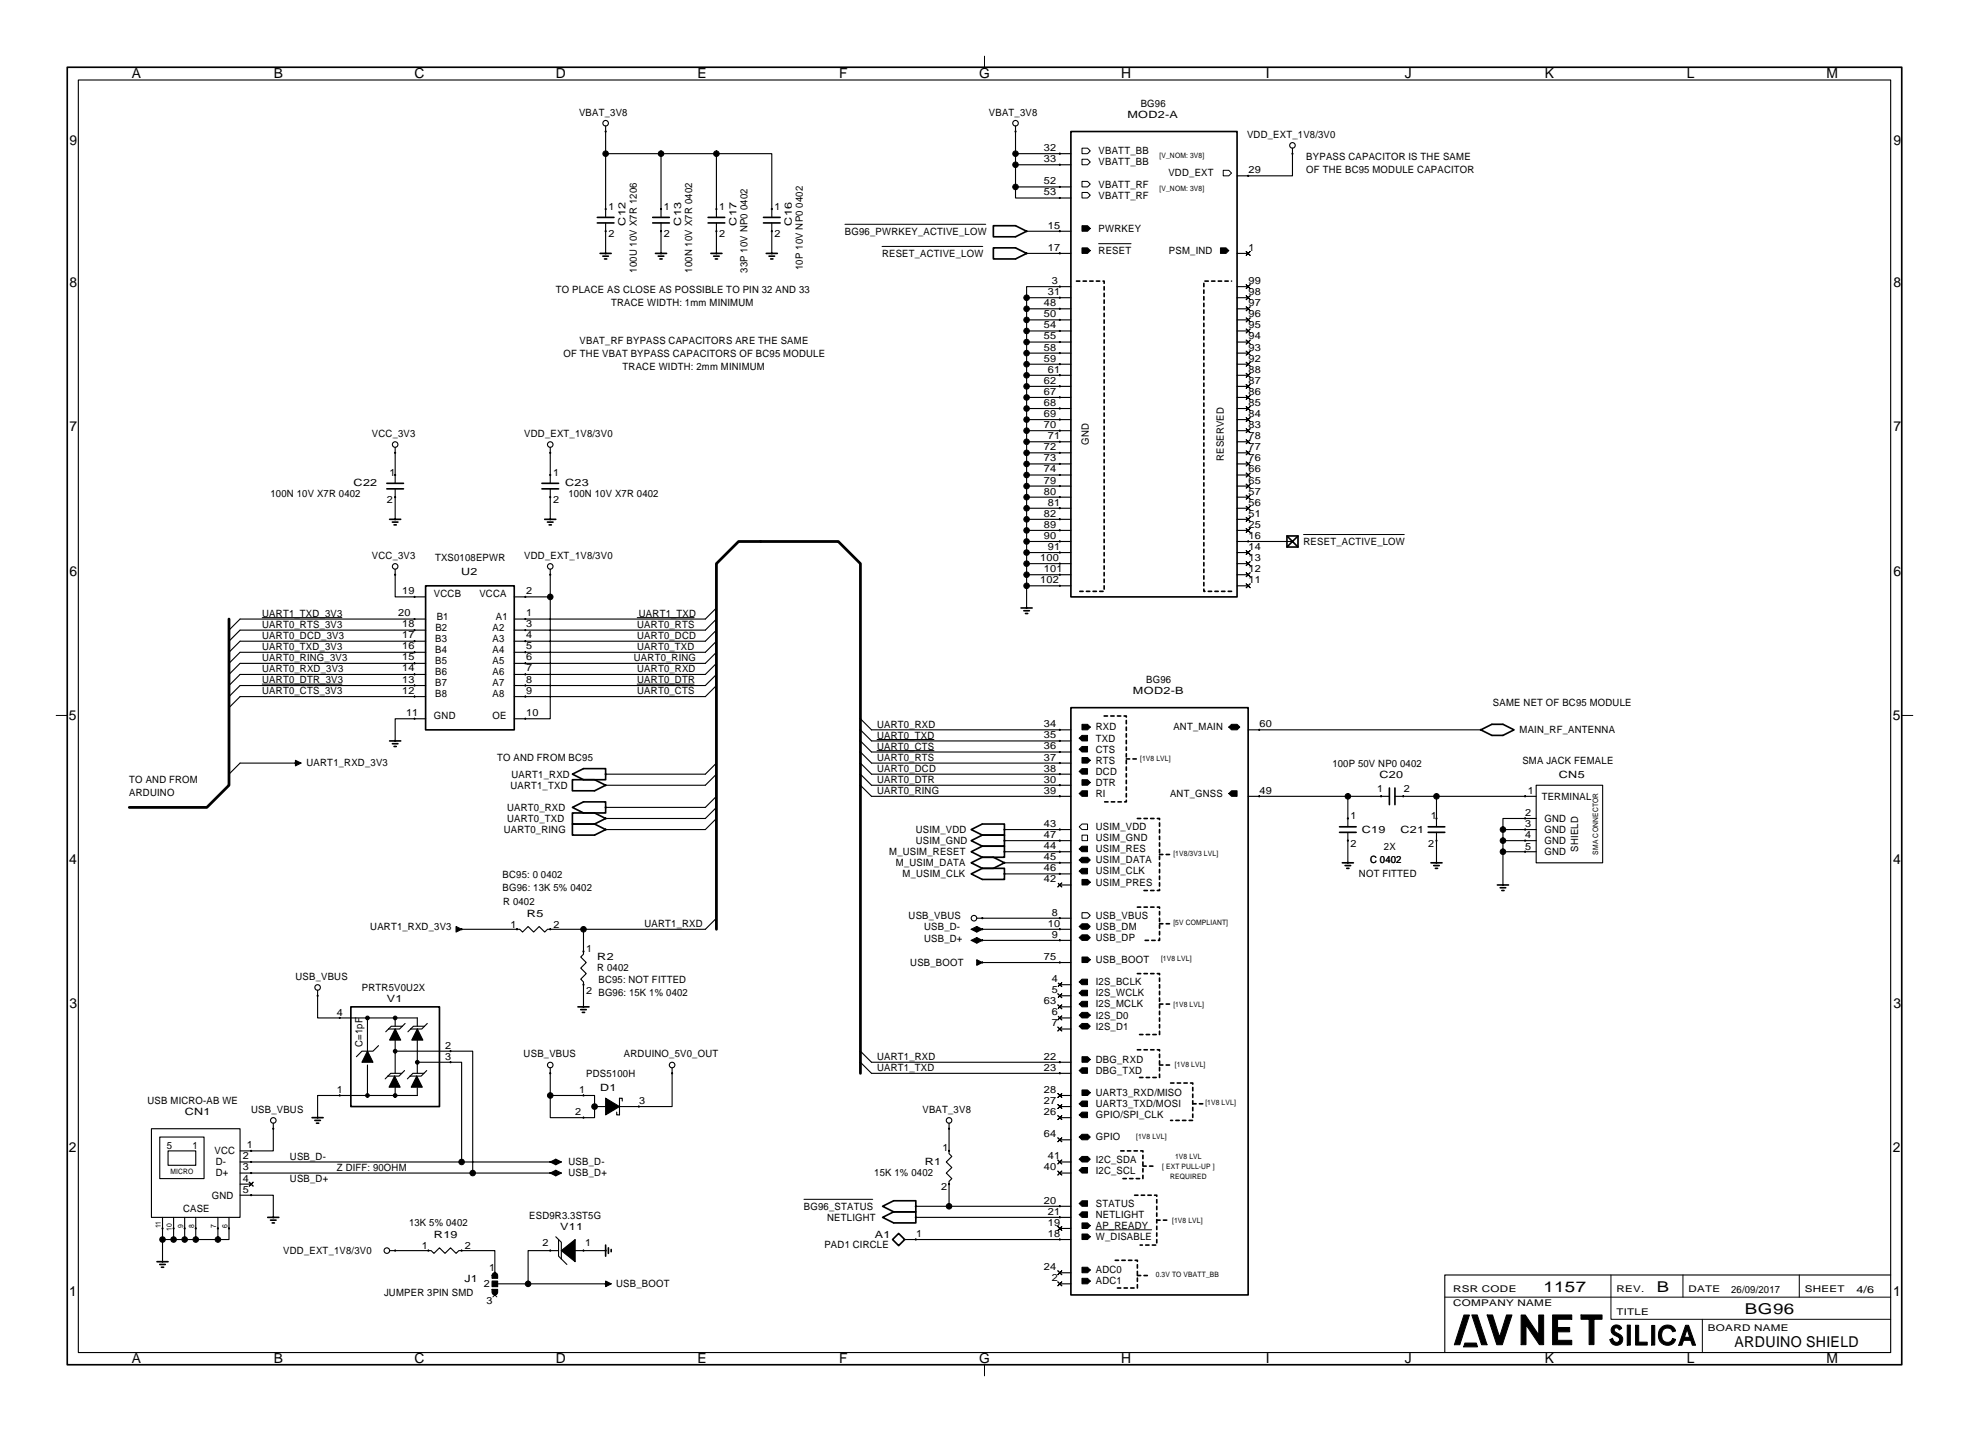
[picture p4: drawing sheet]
<svg xmlns="http://www.w3.org/2000/svg" width="451mm" height="328mm" viewBox="0 0 451 328" stroke-linecap="round" stroke-linejoin="round" font-family="sans-serif">
<path d="M52.5 141.9v38.1l-5.1 5.1h-17.8M164.3 213v-83.8l5-5.1h22.9l5.1 5.1v116.9" fill="none" stroke="#000" stroke-width=".64"/>
<g fill="none" stroke="#000" stroke-width=".25">
<path d="M18 18.3h415.5v291.8h-415.5zM138.9 35.2h25.4M138.9 28.9v20.9M151.6 35.2v14.6M164.3 35.2h12.7v14.6M164.3 35.2v14.6M232.8 37.8v5.1h12.7M232.8 35.2v2.6h12.7M232.8 28.9v6.3h12.7M296.3 34v6.3h-12.7M138.9 51.1v7M151.6 51.1v7"/>
<path d="M164.3 51.1v7M177 51.1v7M232.8 42.9v2.5h12.7M235.4 58.1h10.1M235.4 53h10.1M283.6 58.1h2.6M235.4 68.3v71.1M235.4 68.3h10.1M235.4 70.8h10.1M235.4 73.3h10.1M235.4 75.9h10.1M235.4 78.4h10.1"/>
<path d="M245.5 65.7h-10.1v2.6M283.6 68.3h2.6M283.6 70.8h2.6M283.6 73.3h2.6M283.6 75.9h2.6M283.6 78.4h2.6M283.6 65.7h2.6M235.4 93.7h10.1M235.4 88.6h10.1M235.4 86h10.1M235.4 83.5h10.1M235.4 91.1h10.1"/>
<path d="M235.4 96.2h10.1M235.4 98.7h10.1M235.4 81h10.1M283.6 93.7h2.6M283.6 88.6h2.6M283.6 86h2.6M283.6 83.5h2.6M283.6 91.1h2.6M283.6 96.2h2.6M283.6 98.7h2.6M283.6 81h2.6M90.6 102.5v8.3"/>
<path d="M90.6 112.1v7M126.2 102.5v8.3M126.2 112.1v7M235.4 116.5h10.1M235.4 119.1h10.1M235.4 114h10.1M235.4 111.4h10.1M235.4 101.3h10.1M235.4 103.8h10.1M235.4 106.4h10.1M235.4 108.9h10.1M283.6 116.5h2.6"/>
<path d="M283.6 119.1h2.6M283.6 114h2.6M283.6 111.4h2.6M283.6 101.3h2.6M283.6 103.8h2.6M283.6 106.4h2.6M283.6 108.9h2.6M90.6 130.5v6.3h7M117.9 136.8h8.3M126.2 130.5v34.3h-8.3M164.3 139.4l-2.6 2.5h-43.8M235.4 121.6h10.1"/>
<path d="M235.4 124.1h10.1M235.4 126.7h10.1M235.4 134.3h10.1M235.4 131.8h10.1M235.4 129.2h10.1M283.6 121.6h2.6M283.6 124.1h12.7M283.6 126.7h2.6M283.6 134.3h2.6M283.6 131.8h2.6M283.6 129.2h2.6M97.6 144.5h-42.6l-2.5 2.5"/>
<path d="M97.6 147h-42.6l-2.5 2.5M97.6 149.5h-42.6l-2.5 2.6M97.6 152.1h-42.6l-2.5 2.5M97.6 154.6h-42.6l-2.5 2.6M97.6 157.2h-42.6l-2.5 2.5M97.6 159.7h-42.6l-2.5 2.5M97.6 141.9h-42.6l-2.5 2.6M164.3 141.9l-2.6 2.6h-43.8M164.3 144.5l-2.6 2.5h-43.8M164.3 147l-2.6 2.5h-43.8M164.3 149.5l-2.6 2.6h-43.8M164.3 152.1l-2.6 2.5h-43.8"/>
<path d="M164.3 154.6l-2.6 2.6h-43.8M164.3 157.2l-2.6 2.5h-43.8M67.7 174.9h-12.7l-2.5 2.6M97.6 164.8h-7v5.1M164.3 177.5l-2.6 2.5h-22.8M164.3 174.9l-2.6 2.6h-22.8M197.3 164.8l2.5 2.5h45.7M197.3 167.3l2.5 2.6h45.7M197.3 169.9l2.5 2.5h45.7M197.3 172.4l2.5 2.5h45.7M197.3 174.9l2.5 2.6h45.7M197.3 177.5l2.5 2.5h45.7"/>
<path d="M286.2 167.3h53.3M164.3 187.6l-2.6 2.6h-22.8M164.3 182.6l-2.6 2.5h-22.8M164.3 185.1l-2.6 2.5h-22.8M197.3 180l2.5 2.6h45.7M230.3 192.7h15.2M230.3 197.8h15.2M230.3 190.2h15.2M230.3 195.3h15.2M286.2 182.6h22.8M309 190.8v7M318.6 182.6h-9.6v6.9"/>
<path d="M319.8 182.6h32.4M329.4 182.6v6.9M329.4 190.8v7M344.6 190.2v12.7M344.6 192.7h7.6M344.6 190.2h7.6M344.6 195.3h7.6M352.2 180h15.3v17.8h-15.3zM352.2 187.6h-7.6v2.6M105.8 213h13.4l.6 .7 1.3-1.3 1.3 1.3 1.2-1.3 1.3 1.3 .6-.7h8.3v5.7l-.7 .7 1.3 1.3-1.3 1.2 1.3 1.3-1.3 1.3 .7 .6v5.7M164.3 210.5l-2.6 2.5h-27.9M224 210.5h21.5"/>
<path d="M225.2 215.6h20.3M225.2 213h20.3M230.3 200.3h15.2M243 202.9h2.5M72.8 227v6.4h22.9v1.9M84.3 233.4v7.6M86.8 239.7l-1.3 1.3h-2.5l-1.3 1.2M89.1 235.9l-.7 .6M90.6 233.4v1.9M90.6 238.4v7.7M92.3 235.3h-2.6l-.6 .6M92.9 234.6l-1.3 1.3h-2.5"/>
<path d="M94.2 235.9l-.7 .6M95.7 238.4v7.7M97.3 235.3h-2.5l-.6 .6M98 234.6l-1.3 1.3h-2.5M225.2 220.7h20.3M243 233.4h2.5M243 225.7h2.5M243 228.3h2.5M243 235.9h2.5M243 230.8h2.5M34.7 258.8h20.3v20.3h-20.3zM62.7 257.5v6.3h-7.7"/>
<path d="M84.3 244.1v7M89 246.7l-.7 .6M90.6 241h17.8v27.9M90.6 249.2v1.9M92.1 246.1h-2.5l-.6 .6M92.8 245.4l-1.3 1.3h-2.5M94 246.7l-.6 .6M95.7 243.5h10.1v22.9M95.7 249.4v1.7h-22.9v5.1M97.2 246.1h-2.5l-.7 .6M97.8 245.4l-1.2 1.3h-2.6M126.2 251.1h10.1v5.1h-10.1z"/>
<path d="M126.2 244.8v6.3M136.3 253.7h2.6M142.7 252.4v-.6h-.7v3.8h-.6v-.7M154.1 244.8v8.9h-12.7M197.3 243.5l2.5 2.6h45.7M197.3 241l2.5 2.5h45.7M217.6 257.5v7l.6 .6-1.2 1.3 1.2 1.2-1.2 1.3 1.2 1.3-.6 .6v5.7M243 253.7h2.5M243 251.1h2.5M243 256.2h2.5M36.6 260.7h10.2v9.5h-10.2zM37.3 279.1v10.1"/>
<path d="M38.5 263.8h6.4v3.3h-6.4zM39.8 279.1v5.1M42.3 279.1v5.1M44.9 279.1v5.1M50 279.1v5.1M52.5 279.1v5.1h-2.5M55 274h7.7v5.1M55 266.4h71.2M55 268.9h71.2M55 271.5h2.6M210 276.5h35.5M210 279.1h35.5"/>
<path d="M243 266.4h2.5M243 268.9h2.5M243 261.3h2.5M37.3 284.2h5M42.3 284.2h7.7M89.3 286.7h9.6l.6 .6 1.3-1.2 1.2 1.2 1.3-1.2 1.3 1.2 .6-.6h8.3v5.1M113.5 294.3h25.4M127.4 283.5l1.3 1.3v3.8M128.1 286.7h-7v7.6M128.1 284.2v3.8l.6 .6M128.7 288.6l1.3 1.3M131.9 286.7h7"/>
<path d="M207.4 284.2h38.1M243 294.3h2.5M243 281.6h2.5M243 291.8h2.5M433.5 292.3h-102.2v17.8"/>
<circle cx="138.9" cy="28.2" r=".64"/>
<circle cx="232.8" cy="28.2" r=".64"/>
<circle cx="296.3" cy="33.3" r=".64"/>
<circle cx="90.6" cy="101.9" r=".64"/>
<circle cx="126.2" cy="101.9" r=".64"/>
<circle cx="90.6" cy="129.8" r=".64"/>
<circle cx="126.2" cy="129.8" r=".64"/>
<circle cx="223.3" cy="210.5" r=".64"/>
<circle cx="72.8" cy="226.4" r=".64"/>
<circle cx="62.7" cy="256.8" r=".64"/>
<circle cx="126.2" cy="244.1" r=".64"/>
<circle cx="154.1" cy="244.1" r=".64"/>
<circle cx="217.6" cy="256.8" r=".64"/>
<circle cx="88.7" cy="286.7" r=".64"/>
</g>
<g fill="none" stroke="#000" stroke-width=".23">
<path d="M225.7 12.9v2.5M248.1 34h1.3l.6 .6-.6 .6h-1.3zM248.1 36.5h1.3l.6 .6-.6 .7h-1.3zM280.5 39h1.2l.7 .7-.7 .6h-1.2zM193.7 51.4h32.3M202.2 56.5h23.1M248.1 44.1h1.3l.6 .7-.6 .6h-1.3zM248.1 41.6h1.3l.6 .6-.6 .7h-1.3zM251.9 55.9h7.4M285.7 57.6l.5 .5 .4-.5-.4 .5 .4 .4-.4-.4-.5 .4 .5-.4zM285.7 78l.5 .4 .4-.4-.4 .4 .4 .5-.4-.5-.5 .5 .5-.5zM285.7 75.4l.5 .5 .4-.5-.4 .5 .4 .4-.4-.4-.5 .4 .5-.4z"/>
<path d="M285.7 72.9l.5 .4 .4-.4-.4 .4 .4 .5-.4-.5-.5 .5 .5-.5zM285.7 70.3l.5 .5 .4-.5-.4 .5 .4 .4-.4-.4-.5 .4 .5-.4zM285.7 67.8l.5 .5 .4-.5-.4 .5 .4 .4-.4-.4-.5 .4 .5-.4zM285.7 65.3l.5 .4 .4-.4-.4 .4 .4 .5-.4-.5-.5 .5 .5-.5zM285.7 98.3l.5 .4 .4-.4-.4 .4 .4 .5-.4-.5-.5 .5 .5-.5zM285.7 95.7l.5 .5 .4-.5-.4 .5 .4 .4-.4-.4-.5 .4 .5-.4zM285.7 93.2l.5 .5 .4-.5-.4 .5 .4 .4-.4-.4-.5 .4 .5-.4zM285.7 90.7l.5 .4 .4-.4-.4 .4 .4 .5-.4-.5-.5 .5 .5-.5zM285.7 88.1l.5 .5 .4-.5-.4 .5 .4 .4-.4-.4-.5 .4 .5-.4zM285.7 85.6l.5 .4 .4-.4-.4 .4 .4 .5-.4-.5-.5 .5 .5-.5zM285.7 83l.5 .5 .4-.5-.4 .5 .4 .4-.4-.4-.5 .4 .5-.4zM285.7 80.5l.5 .5 .4-.5-.4 .5 .4 .4-.4-.4-.5 .4 .5-.4z"/>
<path d="M285.7 118.6l.5 .5 .4-.5-.4 .5 .4 .4-.4-.4-.5 .4 .5-.4zM285.7 116.1l.5 .4 .4-.4-.4 .4 .4 .5-.4-.5-.5 .5 .5-.5zM285.7 113.5l.5 .5 .4-.5-.4 .5 .4 .4-.4-.4-.5 .4 .5-.4zM285.7 111l.5 .4 .4-.4-.4 .4 .4 .5-.4-.5-.5 .5 .5-.5zM285.7 108.4l.5 .5 .4-.5-.4 .5 .4 .4-.4-.4-.5 .4 .5-.4zM285.7 105.9l.5 .5 .4-.5-.4 .5 .4 .4-.4-.4-.5 .4 .5-.4zM285.7 103.4l.5 .4 .4-.4-.4 .4 .4 .5-.4-.5-.5 .5 .5-.5zM285.7 100.8l.5 .5 .4-.5-.4 .5 .4 .4-.4-.4-.5 .4 .5-.4zM285.7 133.8l.5 .5 .4-.5-.4 .5 .4 .4-.4-.4-.5 .4 .5-.4zM285.7 131.3l.5 .5 .4-.5-.4 .5 .4 .4-.4-.4-.5 .4 .5-.4zM285.7 128.8l.5 .4 .4-.4-.4 .4 .4 .5-.4-.5-.5 .5 .5-.5zM285.7 126.2l.5 .5 .4-.5-.4 .5 .4 .4-.4-.4-.5 .4 .5-.4z"/>
<path d="M285.7 121.1l.5 .5 .4-.5-.4 .5 .4 .4-.4-.4-.5 .4 .5-.4zM298.9 122.5h23.1M60.1 141.6h18.3M60.1 156.8h18.3M146.1 141.6h13M146.1 156.8h13M12.9 164h2.5M201.1 169.5h13M201.1 172.1h13M436 164h2.6M247.4 189.5l.7-.6h1.3v1.3h-1.3zM248.1 191.4h1.3v1.3h-1.3z"/>
<path d="M242.6 202.4l.4 .5 .5-.5-.5 .5 .5 .4-.5-.4-.4 .4 .4-.4zM248.1 209.2h1.3l.6 .7-.6 .6h-1.3zM242.6 225.3l.4 .4 .5-.4-.5 .4 .5 .5-.5-.5-.4 .5 .4-.5zM242.6 227.8l.4 .5 .5-.5-.5 .5 .5 .4-.5-.4-.4 .4 .4-.4zM242.6 230.4l.4 .4 .5-.4-.5 .4 .5 .5-.5-.5-.4 .5 .4-.5zM242.6 232.9l.4 .5 .5-.5-.5 .5 .5 .4-.5-.4-.4 .4 .4-.4zM242.6 235.4l.4 .5 .5-.5-.5 .5 .5 .4-.5-.4-.4 .4 .4-.4zM242.6 250.7l.4 .4 .5-.4-.5 .4 .5 .5-.5-.5-.4 .5 .4-.5zM242.6 253.2l.4 .5 .5-.5-.5 .5 .5 .4-.5-.4-.4 .4 .4-.4zM242.6 255.8l.4 .4 .5-.4-.5 .4 .5 .5-.5-.5-.4 .5 .4-.5zM57.1 271l.5 .5 .4-.5-.4 .5 .4 .4-.4-.4-.5 .4 .5-.4zM184.3 274.9h15.8"/>
<path d="M242.6 260.8l.4 .5 .5-.5-.5 .5 .5 .4-.5-.4-.4 .4 .4-.4zM242.6 265.9l.4 .5 .5-.5-.5 .5 .5 .4-.5-.4-.4 .4 .4-.4zM242.6 268.5l.4 .4 .5-.4-.5 .4 .5 .5-.5-.5-.4 .5 .4-.5zM113 296.4l.9 .9M113.9 296.4l-.9 .9M242.6 281.2l.4 .4 .5-.4-.5 .4 .5 .5-.5-.5-.4 .5 .4-.5zM242.6 291.3l.4 .5 .5-.5-.5 .5 .5 .4-.5-.4-.4 .4 .4-.4zM242.6 293.9l.4 .4 .5-.4-.5 .4 .5 .5-.5-.5-.4 .5 .4-.5zM251.3 281.9h12.7M331.3 297.4h102.2M369.4 292.3v10.1h64.1M385.9 292.3v5.1"/>
<path d="M412.5 292.3v5.1M225.7 312.9v2.5M390.3 302.4v7.7"/>
</g>
<g fill="#000" stroke="#000" stroke-width=".23">
<path d="M248.1 51.7h1.3l.6 .7-.6 .6h-1.3z" fill-rule="evenodd"/>
<path d="M248.1 56.8h1.3l.6 .7-.6 .6h-1.3z" fill-rule="evenodd"/>
<path d="M279.8 56.8h1.3l.6 .7-.6 .6h-1.3z" fill-rule="evenodd"/>
<path d="M247.4 169.2l.7-.6h1.3v1.3h-1.3z" fill-rule="evenodd"/>
<path d="M248.1 171.1h1.3v1.3h-1.3l-.7-.6z" fill-rule="evenodd"/>
<path d="M247.4 176.8l.7-.6h1.3v1.3h-1.3z" fill-rule="evenodd"/>
<path d="M248.1 166h1.3l.6 .7-.6 .6h-1.3z" fill-rule="evenodd"/>
<path d="M248.1 173.7h1.3l.6 .6-.6 .6h-1.3z" fill-rule="evenodd"/>
<path d="M248.1 178.7h1.3l.6 .7-.6 .6h-1.3z" fill-rule="evenodd"/>
<path d="M282.4 166h1.2l.7 .7-.7 .6h-1.2l-.7-.6z" fill-rule="evenodd"/>
<path d="M248.1 199.1h1.3v1.2h-1.3l-.7-.6z" fill-rule="evenodd"/>
<path d="M247.4 194.6l.7-.6h1.3v1.3h-1.3z" fill-rule="evenodd"/>
<path d="M247.4 197.2l.7-.7h1.3l.6 .7-.6 .6h-1.3z" fill-rule="evenodd"/>
<path d="M247.4 181.9l.7-.6h1.3v1.3h-1.3z" fill-rule="evenodd"/>
<path d="M282.4 181.3h1.2v1.3h-1.2l-.7-.7z" fill-rule="evenodd"/>
<path d="M248.1 214.3h1.3l.6 .6-.6 .7h-1.3l-.7-.7z" fill-rule="evenodd"/>
<path d="M247.4 212.4l.7-.6h1.3l.6 .6-.6 .6h-1.3z" fill-rule="evenodd"/>
<path d="M248.1 201.6h1.3l.6 .6-.6 .7h-1.3z" fill-rule="evenodd"/>
<path d="M248.1 227h1.3v1.3h-1.3l-.7-.7z" fill-rule="evenodd"/>
<path d="M247.4 225.1l.7-.6h1.3v1.2h-1.3z" fill-rule="evenodd"/>
<path d="M248.1 234.6h1.3l.6 .7-.6 .6h-1.3l-.7-.6z" fill-rule="evenodd"/>
<path d="M247.4 230.2l.7-.7h1.3v1.3h-1.3z" fill-rule="evenodd"/>
<path d="M247.4 232.7l.7-.6h1.3l.6 .6-.6 .7h-1.3z" fill-rule="evenodd"/>
<path d="M248.1 219.4h1.3l.6 .6-.6 .7h-1.3z" fill-rule="evenodd"/>
<path d="M247.4 245.4l.7-.6h1.3v1.3h-1.3z" fill-rule="evenodd"/>
<path d="M247.4 253l.7-.6h1.3v1.3h-1.3z" fill-rule="evenodd"/>
<path d="M248.1 254.9h1.3v1.3h-1.3l-.7-.6z" fill-rule="evenodd"/>
<path d="M248.1 242.2h1.3l.6 .7-.6 .6h-1.3z" fill-rule="evenodd"/>
<path d="M248.1 249.9h1.3l.6 .6-.6 .6h-1.3z" fill-rule="evenodd"/>
<path d="M247.4 260.7l.7-.7h1.3l.6 .7-.6 .6h-1.3z" fill-rule="evenodd"/>
<path d="M247.4 265.7l.7-.6h1.3l.6 .6-.6 .7h-1.3z" fill-rule="evenodd"/>
<path d="M248.1 277.8h1.3v1.3h-1.3l-.7-.7z" fill-rule="evenodd"/>
<path d="M248.1 275.3h1.3v1.2h-1.3l-.7-.6z" fill-rule="evenodd"/>
<path d="M248.1 267.6h1.3v1.3h-1.3l-.7-.6z" fill-rule="evenodd"/>
<path d="M248.1 280.3h1.3l.6 .7-.6 .6h-1.3z" fill-rule="evenodd"/>
<path d="M248.1 282.9h1.3l.6 .6-.6 .7h-1.3z" fill-rule="evenodd"/>
<path d="M248.1 290.5h1.3l.6 .6-.6 .7h-1.3z" fill-rule="evenodd"/>
<path d="M248.1 293h1.3l.6 .7-.6 .6h-1.3z" fill-rule="evenodd"/>
<path d="M335.7 301.5h1.2l-2.2 6.8h-1.2z" fill-rule="evenodd"/>
<path d="M335.9 307.9h2.6l.3 .9h-3.2z" fill-rule="evenodd"/>
<path d="M337.5 301.4h1.2l2.3 6.9h-1.3z" fill-rule="evenodd"/>
<path d="M341 301.4h1.2l1.6 5.1 1.6-5.1h1.3l-2.2 6.9h-1.3z" fill-rule="evenodd"/>
<path d="M348.8 301.5h.9l3.1 4.5v-4.5h1.1v6.8h-.9l-3.1-4.6v4.6h-1.1z" fill-rule="evenodd"/>
<path d="M356 301.4h4.4v1h-3.3v1.9h2.8v1h-2.8v2h3.3v1h-4.4z" fill-rule="evenodd"/>
<path d="M362.5 301.4h4.8v1h-1.8v5.8h-1.1v-5.8h-1.9z" fill-rule="evenodd"/>
<path d="M369.8 304a1.3 1.3 0 0 1 2 .5l-.5 .4a.57 .57 0 0 0-.9-.5 .57 .57 0 0 0 .1 1 1.82 1.82 0 0 1 1.6 1.8 1.48 1.48 0 0 1-1.5 1.2 1.48 1.48 0 0 1-1.5-1.3l.6-.3a.81 .81 0 0 0 .7 .9 .81 .81 0 0 0 .9-.7l-.2-.4-1.4-.9a1.2 1.2 0 0 1 .1-1.7z" fill-rule="evenodd"/>
<path d="M373.1 303.8h.7v4.6h-.7z" fill-rule="evenodd"/>
<path d="M375 303.8h.7v3.9h2v.6h-2.7z" fill-rule="evenodd"/>
<path d="M378.7 303.8h.7v4.5h-.7z" fill-rule="evenodd"/>
<path d="M381 304.2a1.91 1.91 0 0 1 3.2 .9l-.7 .2a1.35 1.35 0 0 0-1.7-.8 1.35 1.35 0 0 0-.8 1.7l.1 .8a1.28 1.28 0 0 0 1.3 .7 1.28 1.28 0 0 0 1.1-.8l.7 .1a2.08 2.08 0 0 1-2.7 1.2 2.08 2.08 0 0 1-1.2-2.7l.3-.8z" fill-rule="evenodd"/>
<path d="M386.5 303.8l-1.6 4.6h.7l.4-1.1h1.7l.3 1.1h.8l-1.6-4.6zM386.8 304.7l.6 1.9h-1.2z" fill-rule="evenodd"/>
<circle cx="138.9" cy="30.2" r=".13"/>
<circle cx="138.9" cy="35.2" r=".64"/>
<circle cx="151.6" cy="35.2" r=".64"/>
<circle cx="164.3" cy="35.2" r=".64"/>
<circle cx="232.8" cy="30.2" r=".13"/>
<circle cx="232.8" cy="35.2" r=".64"/>
<circle cx="232.8" cy="37.8" r=".64"/>
<circle cx="243" cy="35.2" r=".13"/>
<circle cx="243" cy="37.8" r=".13"/>
<circle cx="296.3" cy="35.2" r=".13"/>
<circle cx="138.9" cy="53" r=".13"/>
<circle cx="138.9" cy="58.1" r=".13"/>
<circle cx="138.9" cy="47.9" r=".13"/>
<circle cx="151.6" cy="47.9" r=".13"/>
<circle cx="151.6" cy="58.1" r=".13"/>
<circle cx="151.6" cy="53" r=".13"/>
<circle cx="164.3" cy="53" r=".13"/>
<circle cx="164.3" cy="47.9" r=".13"/>
<circle cx="164.3" cy="58.1" r=".13"/>
<circle cx="177" cy="53" r=".13"/>
<circle cx="177" cy="47.9" r=".13"/>
<circle cx="177" cy="58.1" r=".13"/>
<circle cx="232.8" cy="42.9" r=".64"/>
<circle cx="235.4" cy="58.1" r=".13"/>
<circle cx="235.4" cy="53" r=".13"/>
<circle cx="243" cy="42.9" r=".13"/>
<circle cx="243" cy="53" r=".13"/>
<circle cx="243" cy="45.4" r=".13"/>
<circle cx="243" cy="58.1" r=".13"/>
<circle cx="286.2" cy="40.3" r=".13"/>
<circle cx="235.4" cy="68.3" r=".64"/>
<circle cx="235.4" cy="78.4" r=".64"/>
<circle cx="235.4" cy="75.9" r=".64"/>
<circle cx="235.4" cy="70.8" r=".64"/>
<circle cx="235.4" cy="73.3" r=".64"/>
<circle cx="243" cy="73.3" r=".13"/>
<circle cx="243" cy="78.4" r=".13"/>
<circle cx="243" cy="70.8" r=".13"/>
<circle cx="243" cy="68.3" r=".13"/>
<circle cx="243" cy="65.7" r=".13"/>
<circle cx="243" cy="75.9" r=".13"/>
<circle cx="235.4" cy="93.7" r=".64"/>
<circle cx="235.4" cy="83.5" r=".64"/>
<circle cx="235.4" cy="96.2" r=".64"/>
<circle cx="235.4" cy="81" r=".64"/>
<circle cx="235.4" cy="91.1" r=".64"/>
<circle cx="235.4" cy="88.6" r=".64"/>
<circle cx="235.4" cy="98.7" r=".64"/>
<circle cx="235.4" cy="86" r=".64"/>
<circle cx="243" cy="81" r=".13"/>
<circle cx="243" cy="86" r=".13"/>
<circle cx="243" cy="88.6" r=".13"/>
<circle cx="243" cy="91.1" r=".13"/>
<circle cx="243" cy="98.7" r=".13"/>
<circle cx="243" cy="96.2" r=".13"/>
<circle cx="243" cy="93.7" r=".13"/>
<circle cx="243" cy="83.5" r=".13"/>
<circle cx="90.6" cy="103.8" r=".13"/>
<circle cx="90.6" cy="119.1" r=".13"/>
<circle cx="90.6" cy="108.9" r=".13"/>
<circle cx="90.6" cy="114" r=".13"/>
<circle cx="126.2" cy="119.1" r=".13"/>
<circle cx="126.2" cy="108.9" r=".13"/>
<circle cx="126.2" cy="114" r=".13"/>
<circle cx="126.2" cy="103.8" r=".13"/>
<circle cx="235.4" cy="103.8" r=".64"/>
<circle cx="235.4" cy="111.4" r=".64"/>
<circle cx="235.4" cy="101.3" r=".64"/>
<circle cx="235.4" cy="108.9" r=".64"/>
<circle cx="235.4" cy="116.5" r=".64"/>
<circle cx="235.4" cy="114" r=".64"/>
<circle cx="235.4" cy="106.4" r=".64"/>
<circle cx="235.4" cy="119.1" r=".64"/>
<circle cx="243" cy="116.5" r=".13"/>
<circle cx="243" cy="103.8" r=".13"/>
<circle cx="243" cy="108.9" r=".13"/>
<circle cx="243" cy="106.4" r=".13"/>
<circle cx="243" cy="101.3" r=".13"/>
<circle cx="243" cy="111.4" r=".13"/>
<circle cx="243" cy="114" r=".13"/>
<circle cx="243" cy="119.1" r=".13"/>
<circle cx="90.6" cy="131.8" r=".13"/>
<circle cx="95" cy="136.8" r=".13"/>
<circle cx="120.4" cy="136.8" r=".13"/>
<circle cx="126.2" cy="131.8" r=".13"/>
<circle cx="126.2" cy="136.8" r=".64"/>
<circle cx="235.4" cy="139.4" r=".13"/>
<circle cx="235.4" cy="121.6" r=".64"/>
<circle cx="235.4" cy="124.1" r=".64"/>
<circle cx="235.4" cy="129.2" r=".64"/>
<circle cx="235.4" cy="134.3" r=".64"/>
<circle cx="235.4" cy="126.7" r=".64"/>
<circle cx="235.4" cy="131.8" r=".64"/>
<circle cx="243" cy="121.6" r=".13"/>
<circle cx="243" cy="131.8" r=".13"/>
<circle cx="243" cy="134.3" r=".13"/>
<circle cx="243" cy="126.7" r=".13"/>
<circle cx="243" cy="129.2" r=".13"/>
<circle cx="243" cy="124.1" r=".13"/>
<circle cx="286.2" cy="124.1" r=".13"/>
<circle cx="296.3" cy="124.1" r=".13"/>
<circle cx="95" cy="147" r=".13"/>
<circle cx="95" cy="154.6" r=".13"/>
<circle cx="95" cy="157.2" r=".13"/>
<circle cx="95" cy="159.7" r=".13"/>
<circle cx="95" cy="149.5" r=".13"/>
<circle cx="95" cy="141.9" r=".13"/>
<circle cx="95" cy="144.5" r=".13"/>
<circle cx="95" cy="152.1" r=".13"/>
<circle cx="120.4" cy="149.5" r=".13"/>
<circle cx="120.4" cy="144.5" r=".13"/>
<circle cx="120.4" cy="147" r=".13"/>
<circle cx="120.4" cy="154.6" r=".13"/>
<circle cx="120.4" cy="157.2" r=".13"/>
<circle cx="120.4" cy="159.7" r=".13"/>
<circle cx="120.4" cy="152.1" r=".13"/>
<circle cx="120.4" cy="141.9" r=".13"/>
<circle cx="67.7" cy="174.9" r=".13"/>
<circle cx="90.6" cy="169.9" r=".13"/>
<circle cx="95" cy="164.8" r=".13"/>
<circle cx="120.4" cy="164.8" r=".13"/>
<circle cx="138.9" cy="177.5" r=".13"/>
<circle cx="243" cy="174.9" r=".13"/>
<circle cx="243" cy="172.4" r=".13"/>
<circle cx="243" cy="177.5" r=".13"/>
<circle cx="243" cy="169.9" r=".13"/>
<circle cx="243" cy="167.3" r=".13"/>
<circle cx="288.7" cy="167.3" r=".13"/>
<circle cx="339.5" cy="167.3" r=".13"/>
<circle cx="138.9" cy="190.2" r=".13"/>
<circle cx="138.9" cy="187.6" r=".13"/>
<circle cx="138.9" cy="180" r=".13"/>
<circle cx="138.9" cy="185.1" r=".13"/>
<circle cx="230.3" cy="190.2" r=".13"/>
<circle cx="230.3" cy="192.7" r=".13"/>
<circle cx="230.3" cy="195.3" r=".13"/>
<circle cx="230.3" cy="197.8" r=".13"/>
<circle cx="243" cy="190.2" r=".13"/>
<circle cx="243" cy="195.3" r=".13"/>
<circle cx="243" cy="182.6" r=".13"/>
<circle cx="243" cy="192.7" r=".13"/>
<circle cx="243" cy="180" r=".13"/>
<circle cx="243" cy="197.8" r=".13"/>
<circle cx="288.7" cy="182.6" r=".13"/>
<circle cx="309" cy="197.8" r=".13"/>
<circle cx="309" cy="187.6" r=".13"/>
<circle cx="309" cy="192.7" r=".13"/>
<circle cx="309" cy="182.6" r=".64"/>
<circle cx="316.7" cy="182.6" r=".13"/>
<circle cx="321.7" cy="182.6" r=".13"/>
<circle cx="329.4" cy="187.6" r=".13"/>
<circle cx="329.4" cy="192.7" r=".13"/>
<circle cx="329.4" cy="197.8" r=".13"/>
<circle cx="329.4" cy="182.6" r=".64"/>
<circle cx="344.6" cy="192.7" r=".64"/>
<circle cx="344.6" cy="195.3" r=".64"/>
<circle cx="344.6" cy="190.2" r=".64"/>
<circle cx="349.7" cy="195.3" r=".13"/>
<circle cx="349.7" cy="182.6" r=".13"/>
<circle cx="349.7" cy="187.6" r=".13"/>
<circle cx="349.7" cy="192.7" r=".13"/>
<circle cx="349.7" cy="190.2" r=".13"/>
<circle cx="105.8" cy="213" r=".13"/>
<circle cx="118.5" cy="213" r=".13"/>
<circle cx="126.2" cy="213" r=".13"/>
<circle cx="133.8" cy="218.1" r=".13"/>
<circle cx="133.8" cy="213" r=".64"/>
<circle cx="225.2" cy="215.6" r=".13"/>
<circle cx="225.2" cy="213" r=".13"/>
<circle cx="225.2" cy="210.5" r=".13"/>
<circle cx="230.3" cy="200.3" r=".13"/>
<circle cx="243" cy="200.3" r=".13"/>
<circle cx="243" cy="215.6" r=".13"/>
<circle cx="243" cy="213" r=".13"/>
<circle cx="243" cy="210.5" r=".13"/>
<circle cx="344.6" cy="202.9" r=".13"/>
<circle cx="72.8" cy="228.3" r=".13"/>
<circle cx="77.9" cy="233.4" r=".13"/>
<circle cx="133.8" cy="230.8" r=".13"/>
<circle cx="133.8" cy="225.7" r=".13"/>
<circle cx="225.2" cy="220.7" r=".13"/>
<circle cx="243" cy="220.7" r=".13"/>
<circle cx="62.7" cy="258.8" r=".13"/>
<circle cx="72.8" cy="256.2" r=".13"/>
<circle cx="77.9" cy="251.1" r=".13"/>
<circle cx="103.3" cy="243.5" r=".13"/>
<circle cx="103.3" cy="241" r=".13"/>
<circle cx="126.2" cy="246.1" r=".13"/>
<circle cx="126.2" cy="251.1" r=".64"/>
<circle cx="133.8" cy="256.2" r=".13"/>
<circle cx="133.8" cy="251.1" r=".13"/>
<circle cx="146.5" cy="253.7" r=".13"/>
<circle cx="154.1" cy="246.1" r=".13"/>
<circle cx="217.6" cy="258.8" r=".13"/>
<circle cx="243" cy="246.1" r=".13"/>
<circle cx="243" cy="243.5" r=".13"/>
<circle cx="57.6" cy="266.4" r=".13"/>
<circle cx="57.6" cy="274" r=".13"/>
<circle cx="57.6" cy="268.9" r=".13"/>
<circle cx="57.6" cy="263.8" r=".13"/>
<circle cx="62.7" cy="279.1" r=".13"/>
<circle cx="105.8" cy="266.4" r=".64"/>
<circle cx="108.4" cy="268.9" r=".64"/>
<circle cx="126.2" cy="266.4" r=".13"/>
<circle cx="126.2" cy="268.9" r=".13"/>
<circle cx="210" cy="276.5" r=".13"/>
<circle cx="210" cy="279.1" r=".13"/>
<circle cx="217.6" cy="271.5" r=".13"/>
<circle cx="217.6" cy="263.8" r=".13"/>
<circle cx="217.6" cy="276.5" r=".64"/>
<circle cx="243" cy="276.5" r=".13"/>
<circle cx="243" cy="279.1" r=".13"/>
<circle cx="37.3" cy="289.2" r=".13"/>
<circle cx="37.3" cy="281.6" r=".13"/>
<circle cx="37.3" cy="284.2" r=".64"/>
<circle cx="39.8" cy="281.6" r=".13"/>
<circle cx="39.8" cy="284.2" r=".64"/>
<circle cx="42.3" cy="281.6" r=".13"/>
<circle cx="42.3" cy="284.2" r=".64"/>
<circle cx="44.9" cy="281.6" r=".13"/>
<circle cx="44.9" cy="284.2" r=".64"/>
<circle cx="50" cy="281.6" r=".13"/>
<circle cx="50" cy="284.2" r=".64"/>
<circle cx="52.5" cy="281.6" r=".13"/>
<circle cx="90.6" cy="286.7" r=".13"/>
<circle cx="98.2" cy="286.7" r=".13"/>
<circle cx="105.8" cy="286.7" r=".13"/>
<circle cx="113.5" cy="294.3" r=".13"/>
<circle cx="113.5" cy="291.8" r=".13"/>
<circle cx="121.1" cy="294.3" r=".64"/>
<circle cx="126.2" cy="286.7" r=".13"/>
<circle cx="133.8" cy="286.7" r=".13"/>
<circle cx="138.9" cy="294.3" r=".13"/>
<circle cx="138.9" cy="286.7" r=".13"/>
<circle cx="210" cy="284.2" r=".13"/>
<circle cx="243" cy="284.2" r=".13"/>
</g>
<g fill="none" stroke="#000" stroke-width=".38">
<path d="M15.4 15.4h420.6v297.5h-420.6zM245.5 30.2h38.1v106.6h-38.1zM137 49.8h3.8M137 51.1h3.8M137.6 58.1h2.5M138.2 58.7h1.3M138.6 59.4h.5M149.7 49.8h3.8M149.7 51.1h3.8M150.3 58.1h2.5M150.9 58.7h1.3M151.3 59.4h.5"/>
<path d="M162.4 49.8h3.8M162.4 51.1h3.8M163 58.1h2.5M163.6 58.7h1.3M164 59.4h.5M175.1 49.8h3.8M175.1 51.1h3.8M175.7 58.1h2.5M176.3 58.7h1.3M176.7 59.4h.5M227.8 56.8h5l2.6 1.3-2.6 1.3h-5zM227.8 51.7h5l2.6 1.3-2.6 1.3h-5z"/>
<path d="M88.7 110.8h3.8M88.7 112.1h3.8M89.3 119.1h2.6M90 119.7h1.2M124.3 110.8h3.8M124.3 112.1h3.8M124.9 119.1h2.5M125.5 119.7h1.3M90.3 120.3h.6M97.6 134.3h20.3v33h-20.3zM125.9 120.3h.5M234.1 139.4h2.6"/>
<path d="M295.1 122.9h2.5v2.5h-2.5zM295.1 122.9l2.5 2.5M297.6 122.9l-2.5 2.5M234.7 140h1.3M235.1 140.6h.5M89.3 169.9h2.6M90 170.5h1.2M90.3 171.1h.6M131.2 178.7h5.1l2.6 1.3-2.6 1.3h-5.1zM131.2 177.5l2.6-1.3h5.1v2.5h-5.1zM245.5 162.2h40.7v134.7h-40.7zM339.5 167.3l2.6-1.3h2.5l2.5 1.3-2.5 1.3h-2.5z"/>
<path d="M131.2 185.1l2.6-1.3h5.1v2.6h-5.1zM131.2 188.9h5.1l2.6 1.3-2.6 1.2h-5.1zM131.2 186.4h5.1l2.6 1.2-2.6 1.3h-5.1zM222.7 190.2l2.5-1.3h5.1v2.5h-5.1zM225.2 196.5l-2.5 1.3 2.5 1.3M225.2 196.5h2.6l2.5 1.3-2.5 1.3h-2.6M225.2 191.4h5.1v2.6h-5.1M225.2 191.4l-2.5 1.3 2.5 1.3M225.2 194h5.1v2.5h-5.1M225.2 194l-2.5 1.3 2.5 1.2M307.1 189.5h3.8M307.1 190.8h3.8"/>
<path d="M307.8 197.8h2.5M308.4 198.4h1.3M308.8 199.1h.5M318.6 180.6v3.9M319.8 180.6v3.9M327.5 189.5h3.8M327.5 190.8h3.8M328.1 197.8h2.5M328.7 198.4h1.3M329.1 199.1h.5M222.7 200.3l2.5-1.2h5.1v2.5h-5.1zM343.3 202.9h2.6"/>
<path d="M344 203.5h1.2M344.3 204.1h.6M80.4 230.8h20.4v22.9h-20.4zM132.5 230.8h2.6M133.1 231.4h1.3M133.5 232.1h.5M71.6 256.2h2.5M72.2 256.8h1.3M72.6 257.5h.5M61.4 279.1h2.5M62 279.7h1.3M202.4 276.5l2.5-1.2h5.1v2.5h-5.1z"/>
<path d="M202.4 279.1l2.5-1.3h5.1v2.5h-5.1zM36 289.2h2.5M36.6 289.9h1.3M37 290.5h.5M62.4 280.3h.5M138.9 285.4v2.6M139.5 286.1v1.2M140.1 286.4v.5M204.6 284.2l1.4-1.4 1.4 1.4-1.4 1.3z"/>
</g>
<g fill="#000" stroke="#000" stroke-width=".25">
<path d="M67.7 174.3l1.3 .6-1.3 .7zM104.6 212.4l1.2 .6-1.2 .7zM222.7 215.6l1.3-.7v1.3zM222.7 213l1.3-.6v1.3zM224 214.9l1.2 .7-1.2 .6zM224 212.4l1.2 .6-1.2 .7zM90.6 235.9l1.3 2.5h-2.6zM95.7 235.9l1.3 2.5h-2.6zM224 220l1.2 .7-1.2 .6zM84.3 241l1.2 2.5h-2.5zM90.5 246.7l1.2 2.5h-2.5zM95.6 246.7l1.2 2.5h-2.5z"/>
<path d="M138.9 251.8l3.1 1.9-3.1 1.9zM126.2 268.9l1.2-.6v1.2zM126.2 266.4l1.2-.7v1.3zM127.4 268.3l1.3 .6-1.3 .6zM127.4 265.7l1.3 .7-1.3 .6zM128.7 286.7l3.2-2.5v5zM138.9 293.7l1.2 .6-1.2 .6z"/>
<path d="M113 292a.63 .63 0 0 1 .7-.2 .63 .63 0 0 1 .4 .6v.6h-1.3z" fill-rule="evenodd"/>
<path d="M112.8 295.6h1.3v.6a.64 .64 0 0 1-.6 .7 .64 .64 0 0 1-.7-.7z" fill-rule="evenodd"/>
<path d="M112.8 293.7h1.3v1.2h-1.3z" fill-rule="evenodd"/>
<circle cx="84.3" cy="233.4" r=".41"/>
<circle cx="90.6" cy="233.4" r=".41"/>
<circle cx="84.3" cy="251.1" r=".41"/>
<circle cx="90.6" cy="241" r=".41"/>
<circle cx="90.6" cy="251.1" r=".41"/>
<circle cx="95.7" cy="243.5" r=".41"/>
<circle cx="136.3" cy="253.7" r=".64"/>
</g>
<g fill="none" stroke="#000" stroke-width=".38" stroke-dasharray=".8 .8">
<path d="M246.8 64.4h6.4v71.2h-6.4M282.4 135.6h-6.4v-71.2h6.4M253.2 164.1h5v19.7h-5M258.2 174h2.6M260.8 187.6h5.1v16.5h-3.8M265.9 195.9h2.5M260.8 208h5.1v7.6h-3.8M265.9 211.8h2.5M260.8 223.2h5.1v14h-5.1M265.9 230.2h2.5M260.8 240.7h5.1v6.3h-5.1M265.9 244.1h2.5"/>
<path d="M268.4 248.3h5.1v8.5h-5.1M273.5 253h2.5M257 263.8h5.1v6.4h-5.1M260.1 274h5.1v11.4h-3.8M262.1 267.3h2.5M265.2 279.7h2.6M255.7 288.9h5.1v6.4h-5.1M260.8 292.4h2.5"/>
</g>
<g font-size="3.4">
<text x="353.9" y="296.1">1157</text>
<text x="379.9" y="296.1">B</text>
<text x="400.1" y="301.2">BG96</text>
<text x="397.7" y="308.8">ARDUINO SHIELD</text>
</g>
<g font-size="3.2">
<text x="30.2" y="17.9">A</text>
<text x="62.8" y="17.9">B</text>
<text x="95" y="17.9">C</text>
<text x="127.5" y="17.9">D</text>
<text x="160" y="17.9">E</text>
<text x="192.4" y="17.9">F</text>
<text x="224.5" y="17.9">G</text>
<text x="257.1" y="17.9">H</text>
<text x="290.2" y="17.9">I</text>
<text x="322.1" y="17.9">J</text>
<text x="354.2" y="17.9">K</text>
<text x="386.8" y="17.9">L</text>
<text x="418.8" y="17.9">M</text>
<text x="15.9" y="33.1">9</text>
<text x="434.1" y="33.1">9</text>
<text x="15.9" y="65.9">8</text>
<text x="434.1" y="65.9">8</text>
<text x="15.9" y="98.9">7</text>
<text x="434.1" y="98.9">7</text>
<text x="15.9" y="131.9">6</text>
<text x="434.1" y="131.9">6</text>
<text x="15.8" y="164.9">5</text>
<text x="434" y="164.9">5</text>
<text x="15.9" y="198">4</text>
<text x="434.1" y="198">4</text>
<text x="15.9" y="231">3</text>
<text x="434.1" y="231">3</text>
<text x="15.8" y="264">2</text>
<text x="434" y="264">2</text>
<text x="15.9" y="297">1</text>
<text x="434.1" y="297">1</text>
<text x="30.2" y="312.4">A</text>
<text x="62.8" y="312.4">B</text>
<text x="95" y="312.4">C</text>
<text x="127.5" y="312.4">D</text>
<text x="160" y="312.4">E</text>
<text x="192.4" y="312.4">F</text>
<text x="224.5" y="312.4">G</text>
<text x="257.1" y="312.4">H</text>
<text x="290.2" y="312.4">I</text>
<text x="322.1" y="312.4">J</text>
<text x="354.2" y="312.4">K</text>
<text x="386.8" y="312.4">L</text>
<text x="418.8" y="312.4">M</text>
</g>
<g font-size="2.3">
<text x="132.8" y="26.5">VBAT_3V8</text>
<text x="226.7" y="26.5">VBAT_3V8</text>
<text x="258.5" y="27.1">MOD2-A</text>
<text x="261.5" y="24.6">BG96</text>
<text x="239.4" y="34.6">32</text>
<text x="251.9" y="35.4">VBATT_BB</text>
<text x="285.9" y="31.6">VDD_EXT_1V8/3V0</text>
<text x="239.4" y="37.2">33</text>
<text x="251.9" y="37.9">VBATT_BB</text>
<text x="267.9" y="40.4">VDD_EXT</text>
<text x="286.3" y="39.7">29</text>
<text x="299.5" y="36.8">BYPASS CAPACITOR IS THE SAME</text>
<text x="299.5" y="39.8">OF THE BC95 MODULE CAPACITOR</text>
<text x="239.4" y="42.3">52</text>
<text x="239.4" y="44.8">53</text>
<text x="251.9" y="43">VBATT_RF</text>
<text x="251.9" y="45.5">VBATT_RF</text>
<text x="139.5" y="48.1">1</text>
<text x="143.4" y="51.7" transform="rotate(-90 143.4 51.7)">C12</text>
<text x="152.2" y="48.1">1</text>
<text x="156.1" y="51.7" transform="rotate(-90 156.1 51.7)">C13</text>
<text x="164.9" y="48.1">1</text>
<text x="168.8" y="51.7" transform="rotate(-90 168.8 51.7)">C17</text>
<text x="177.6" y="48.1">1</text>
<text x="181.5" y="51.7" transform="rotate(-90 181.5 51.7)">C16</text>
<text x="193.7" y="53.8">BG96_PWRKEY_ACTIVE_LOW</text>
<text x="240.2" y="52.4">15</text>
<text x="251.9" y="53.1">PWRKEY</text>
<text x="139.5" y="54.4">2</text>
<text x="152.2" y="54.4">2</text>
<text x="164.9" y="54.4">2</text>
<text x="177.6" y="54.4">2</text>
<text x="202.2" y="58.9">RESET_ACTIVE_LOW</text>
<text x="240.2" y="57.5">17</text>
<text x="251.9" y="58.2">RESET</text>
<text x="268" y="58.2">PSM_IND</text>
<text x="286.3" y="57.5">1</text>
<text x="146" y="62.5" transform="rotate(-90 146 62.5)">100U 10V X7R 1206</text>
<text x="158.7" y="62.5" transform="rotate(-90 158.7 62.5)">100N 10V X7R 0402</text>
<text x="171.4" y="62.5" transform="rotate(-90 171.4 62.5)">33P 10V NP0 0402</text>
<text x="184.1" y="61.9" transform="rotate(-90 184.1 61.9)">10P 10V NP0 0402</text>
<text x="241.1" y="65.1">3</text>
<text x="286.3" y="65.1">99</text>
<text x="127.4" y="67.2">TO PLACE AS CLOSE AS POSSIBLE TO PIN 32 AND 33</text>
<text x="140.1" y="70.2">TRACE WIDTH: 1mm MINIMUM</text>
<text x="239.4" y="70.2">48</text>
<text x="240.2" y="67.7">31</text>
<text x="286.3" y="70.2">97</text>
<text x="286.3" y="67.7">98</text>
<text x="239.4" y="72.7">50</text>
<text x="239.4" y="75.3">54</text>
<text x="239.4" y="77.8">55</text>
<text x="286.3" y="77.8">94</text>
<text x="286.3" y="75.3">95</text>
<text x="286.3" y="72.7">96</text>
<text x="129.2" y="81.8">OF THE VBAT BYPASS CAPACITORS OF BC95 MODULE</text>
<text x="132.9" y="78.8">VBAT_RF BYPASS CAPACITORS ARE THE SAME</text>
<text x="239.4" y="80.4">58</text>
<text x="239.4" y="82.9">59</text>
<text x="286.3" y="82.9">92</text>
<text x="286.3" y="80.4">93</text>
<text x="142.8" y="84.8">TRACE WIDTH: 2mm MINIMUM</text>
<text x="239.4" y="88">62</text>
<text x="240.2" y="85.4">61</text>
<text x="286.3" y="88">87</text>
<text x="286.3" y="85.4">88</text>
<text x="239.4" y="90.5">67</text>
<text x="239.4" y="93.1">68</text>
<text x="239.4" y="95.6">69</text>
<text x="286.3" y="95.6">84</text>
<text x="286.3" y="93.1">85</text>
<text x="286.3" y="90.5">86</text>
<text x="85.3" y="100.1">VCC_3V3</text>
<text x="120.2" y="100.1">VDD_EXT_1V8/3V0</text>
<text x="239.4" y="98.1">70</text>
<text x="240.2" y="100.7">71</text>
<text x="286.3" y="100.7">78</text>
<text x="286.3" y="98.1">83</text>
<text x="239.4" y="103.2">72</text>
<text x="239.4" y="105.8">73</text>
<text x="249.6" y="102" transform="rotate(-90 249.6 102)">GND</text>
<text x="280.6" y="105.7" transform="rotate(-90 280.6 105.7)">RESERVED</text>
<text x="286.3" y="105.8">76</text>
<text x="286.3" y="103.2">77</text>
<text x="62" y="113.9">100N 10V X7R 0402</text>
<text x="81.1" y="111.3">C22</text>
<text x="89.3" y="109">1</text>
<text x="126.8" y="109">1</text>
<text x="129.6" y="111.3">C23</text>
<text x="130.4" y="113.9">100N 10V X7R 0402</text>
<text x="239.4" y="108.3">74</text>
<text x="239.4" y="110.8">79</text>
<text x="239.4" y="113.4">80</text>
<text x="286.3" y="113.4">57</text>
<text x="286.3" y="110.8">65</text>
<text x="286.3" y="108.3">66</text>
<text x="88.7" y="115.4">2</text>
<text x="126.8" y="115.4">2</text>
<text x="239.4" y="118.5">82</text>
<text x="240.2" y="115.9">81</text>
<text x="286.3" y="118.5">51</text>
<text x="286.3" y="115.9">56</text>
<text x="239.4" y="121">89</text>
<text x="239.4" y="123.5">90</text>
<text x="286.3" y="123.5">16</text>
<text x="286.3" y="121">25</text>
<text x="298.9" y="124.9">RESET_ACTIVE_LOW</text>
<text x="85.3" y="128.1">VCC_3V3</text>
<text x="99.7" y="128.7">TXS0108EPWR</text>
<text x="105.7" y="131.9">U2</text>
<text x="120.2" y="128.1">VDD_EXT_1V8/3V0</text>
<text x="238.5" y="128.6">100</text>
<text x="239.4" y="131.2">101</text>
<text x="240.2" y="126.1">91</text>
<text x="286.3" y="131.2">12</text>
<text x="286.3" y="128.6">13</text>
<text x="286.3" y="126.1">14</text>
<text x="92.2" y="136.2">19</text>
<text x="99.5" y="137">VCCB</text>
<text x="109.9" y="137">VCCA</text>
<text x="120.6" y="136.2">2</text>
<text x="238.5" y="133.7">102</text>
<text x="286.3" y="133.7">11</text>
<text x="60.1" y="141.4">UART1_TXD_3V3</text>
<text x="60.1" y="144">UART0_RTS_3V3</text>
<text x="91.3" y="141.2">20</text>
<text x="92.2" y="143.8">18</text>
<text x="100.1" y="142">B1</text>
<text x="113.7" y="142">A1</text>
<text x="120.6" y="141.2">1</text>
<text x="120.6" y="143.8">3</text>
<text x="146.1" y="144">UART0_RTS</text>
<text x="146.5" y="141.4">UART1_TXD</text>
<text x="60.1" y="149">UART0_TXD_3V3</text>
<text x="60.1" y="146.5">UART0_DCD_3V3</text>
<text x="92.2" y="148.9">16</text>
<text x="92.2" y="146.3">17</text>
<text x="99.8" y="147.1">B3</text>
<text x="99.8" y="149.7">B4</text>
<text x="99.8" y="144.6">B2</text>
<text x="113" y="149.7">A4</text>
<text x="113" y="147.1">A3</text>
<text x="113" y="144.6">A2</text>
<text x="120.6" y="146.3">4</text>
<text x="120.6" y="148.9">5</text>
<text x="146.1" y="146.5">UART0_DCD</text>
<text x="146.1" y="149">UART0_TXD</text>
<text x="60.1" y="154.1">UART0_RXD_3V3</text>
<text x="60.1" y="151.6">UART0_RING_3V3</text>
<text x="92.2" y="153.9">14</text>
<text x="92.2" y="151.4">15</text>
<text x="99.8" y="152.2">B5</text>
<text x="99.8" y="154.7">B6</text>
<text x="113" y="154.7">A6</text>
<text x="113" y="152.2">A5</text>
<text x="120.6" y="151.4">6</text>
<text x="120.6" y="153.9">7</text>
<text x="145.3" y="151.6">UART0_RING</text>
<text x="146.1" y="154.1">UART0_RXD</text>
<text x="60.1" y="159.2">UART0_CTS_3V3</text>
<text x="60.1" y="156.7">UART0_DTR_3V3</text>
<text x="92.2" y="159">12</text>
<text x="92.2" y="156.5">13</text>
<text x="99.8" y="159.8">B8</text>
<text x="99.8" y="157.3">B7</text>
<text x="113" y="159.8">A8</text>
<text x="113" y="157.3">A7</text>
<text x="120.6" y="156.5">8</text>
<text x="120.6" y="159">9</text>
<text x="146.1" y="156.7">UART0_DTR</text>
<text x="146.1" y="159.2">UART0_CTS</text>
<text x="259.8" y="159.2">MOD2-B</text>
<text x="262.8" y="156.7">BG96</text>
<text x="342.3" y="161.7">SAME NET OF BC95 MODULE</text>
<text x="93.1" y="164.1">11</text>
<text x="99.5" y="164.9">GND</text>
<text x="113" y="164.9">OE</text>
<text x="120.6" y="164.1">10</text>
<text x="201.1" y="166.8">UART0_RXD</text>
<text x="239.4" y="166.7">34</text>
<text x="251.3" y="167.4">RXD</text>
<text x="269" y="167.4">ANT_MAIN</text>
<text x="288.8" y="166.7">60</text>
<text x="201.1" y="169.4">UART0_TXD</text>
<text x="201.1" y="171.9">UART0_CTS</text>
<text x="239.4" y="169.3">35</text>
<text x="239.4" y="171.8">36</text>
<text x="251.3" y="170">TXD</text>
<text x="251.3" y="172.5">CTS</text>
<text x="348.4" y="168.1">MAIN_RF_ANTENNA</text>
<text x="29.6" y="179.5">TO AND FROM</text>
<text x="70.3" y="175.7">UART1_RXD_3V3</text>
<text x="114" y="174.4">TO AND FROM BC95</text>
<text x="117.3" y="178.2">UART1_RXD</text>
<text x="201.1" y="174.4">UART0_RTS</text>
<text x="201.1" y="177">UART0_DCD</text>
<text x="201.1" y="179.5">UART0_DTR</text>
<text x="239.4" y="174.3">37</text>
<text x="239.4" y="176.9">38</text>
<text x="239.4" y="179.4">30</text>
<text x="251.3" y="175.1">RTS</text>
<text x="251.3" y="177.6">DCD</text>
<text x="305.5" y="175.8">100P 50V NP0 0402</text>
<text x="316.3" y="178.4">C20</text>
<text x="349" y="175.1">SMA JACK FEMALE</text>
<text x="357.4" y="178.2">CN5</text>
<text x="29.6" y="182.5">ARDUINO</text>
<text x="116.3" y="185.9">UART0_RXD</text>
<text x="117" y="180.8">UART1_TXD</text>
<text x="201.1" y="182.1">UART0_RING</text>
<text x="239.4" y="182">39</text>
<text x="251.3" y="182.7">RI</text>
<text x="251.3" y="180.1">DTR</text>
<text x="268.3" y="182.7">ANT_GNSS</text>
<text x="288.8" y="182">49</text>
<text x="315.8" y="181.5">1</text>
<text x="321.9" y="181.5">2</text>
<text x="350.3" y="182.1">1</text>
<text x="353.5" y="183.3">TERMINAL</text>
<text x="115.5" y="190.9">UART0_RING</text>
<text x="116.3" y="188.4">UART0_TXD</text>
<text x="210" y="190.9">USIM_VDD</text>
<text x="239.4" y="189.6">43</text>
<text x="251.3" y="190.3">USIM_VDD</text>
<text x="309.7" y="187.8">1</text>
<text x="312.2" y="190.9">C19</text>
<text x="321.1" y="190.9">C21</text>
<text x="328.1" y="187.8">1</text>
<text x="349.7" y="187.1">2</text>
<text x="349.7" y="189.7">3</text>
<text x="354.1" y="190.9">GND</text>
<text x="354.1" y="188.4">GND</text>
<text x="203.9" y="196">M_USIM_RESET</text>
<text x="210" y="193.5">USIM_GND</text>
<text x="239.4" y="192.1">47</text>
<text x="239.4" y="194.7">44</text>
<text x="239.4" y="197.2">45</text>
<text x="251.3" y="197.9">USIM_DATA</text>
<text x="251.3" y="192.8">USIM_GND</text>
<text x="251.3" y="195.4">USIM_RES</text>
<text x="309.7" y="194.1">2</text>
<text x="314.1" y="197.9">C 0402</text>
<text x="317.3" y="194.8">2X</text>
<text x="327.5" y="194.1">2</text>
<text x="349.7" y="192.2">4</text>
<text x="349.7" y="194.8">5</text>
<text x="354.1" y="193.5">GND</text>
<text x="354.1" y="196">GND</text>
<text x="361.9" y="195.3" transform="rotate(-90 361.9 195.3)">SHIELD</text>
<text x="115.2" y="201.2">BC95: 0 0402</text>
<text x="205.4" y="198.6">M_USIM_DATA</text>
<text x="206.9" y="201.1">M_USIM_CLK</text>
<text x="239.4" y="199.7">46</text>
<text x="239.4" y="202.3">42</text>
<text x="251.3" y="200.5">USIM_CLK</text>
<text x="251.3" y="203">USIM_PRES</text>
<text x="311.6" y="201.1">NOT FITTED</text>
<text x="115.2" y="204.2">BG96: 13K 5% 0402</text>
<text x="115.4" y="207.5">R 0402</text>
<text x="241.1" y="209.9">8</text>
<text x="84.9" y="213.2">UART1_RXD_3V3</text>
<text x="117" y="212.7">1</text>
<text x="120.8" y="210.1">R5</text>
<text x="126.9" y="212.7">2</text>
<text x="147.8" y="212.5">UART1_RXD</text>
<text x="208.3" y="210.6">USB_VBUS</text>
<text x="211.9" y="215.8">USB_D+</text>
<text x="211.9" y="213.3">USB_D-</text>
<text x="240.2" y="212.4">10</text>
<text x="241.1" y="215">9</text>
<text x="251.3" y="215.7">USB_DP</text>
<text x="251.3" y="210.6">USB_VBUS</text>
<text x="251.3" y="213.2">USB_DM</text>
<text x="134.4" y="218.2">1</text>
<text x="137" y="220.2">R2</text>
<text x="208.7" y="221.4">USB_BOOT</text>
<text x="239.4" y="220.1">75</text>
<text x="251.3" y="220.8">USB_BOOT</text>
<text x="67.7" y="224.6">USB_VBUS</text>
<text x="83" y="227.1">PRTR5V0U2X</text>
<text x="134.4" y="227.8">2</text>
<text x="137" y="222.7">R 0402</text>
<text x="137.2" y="225.4">BC95: NOT FITTED</text>
<text x="241.1" y="225.1">4</text>
<text x="241.1" y="227.7">5</text>
<text x="251.3" y="225.9">I2S_BCLK</text>
<text x="77.3" y="232.9">4</text>
<text x="88.7" y="229.7">V1</text>
<text x="137.2" y="228.4">BG96: 15K 1% 0402</text>
<text x="239.4" y="230.2">63</text>
<text x="241.1" y="232.8">6</text>
<text x="251.3" y="233.5">I2S_D0</text>
<text x="251.3" y="230.9">I2S_MCLK</text>
<text x="251.3" y="228.4">I2S_WCLK</text>
<text x="241.1" y="235.3">7</text>
<text x="251.3" y="236">I2S_D1</text>
<text x="83.1" y="240.1" transform="rotate(-90 83.1 240.1)">C=1pF</text>
<text x="102" y="240.5">2</text>
<text x="102" y="243">3</text>
<text x="120.1" y="242.4">USB_VBUS</text>
<text x="143.1" y="242.4">ARDUINO_5V0_OUT</text>
<text x="201.1" y="245.6">UART1_TXD</text>
<text x="201.1" y="243">UART1_RXD</text>
<text x="239.4" y="242.9">22</text>
<text x="239.4" y="245.5">23</text>
<text x="251.3" y="243.6">DBG_RXD</text>
<text x="77.3" y="250.6">1</text>
<text x="132.8" y="250.5">1</text>
<text x="134.4" y="246.8">PDS5100H</text>
<text x="137.6" y="250">D1</text>
<text x="239.4" y="250.5">28</text>
<text x="251.3" y="251.3">UART3_RXD/MISO</text>
<text x="251.3" y="246.2">DBG_TXD</text>
<text x="33.8" y="253.2">USB MICRO-AB WE</text>
<text x="42.3" y="255.7">CN1</text>
<text x="57.6" y="255.1">USB_VBUS</text>
<text x="131.9" y="255.6">2</text>
<text x="146.6" y="253.1">3</text>
<text x="211.5" y="255.1">VBAT_3V8</text>
<text x="239.4" y="253.1">27</text>
<text x="239.4" y="255.6">26</text>
<text x="251.3" y="256.3">GPIO/SPI_CLK</text>
<text x="251.3" y="253.8">UART3_TXD/MOSI</text>
<text x="38.3" y="263.3">5</text>
<text x="44.1" y="263.3">1</text>
<text x="56.6" y="263.2">1</text>
<text x="216.1" y="264">1</text>
<text x="239.4" y="260.7">64</text>
<text x="251.3" y="261.4">GPIO</text>
<text x="49.2" y="264.6">VCC</text>
<text x="49.5" y="269.7">D+</text>
<text x="49.5" y="267.1">D-</text>
<text x="55.7" y="265.8">2</text>
<text x="55.7" y="268.3">3</text>
<text x="66.5" y="265.9">USB_D-</text>
<text x="77.3" y="268.4">Z DIFF: 90OHM</text>
<text x="130.4" y="269.7">USB_D+</text>
<text x="130.4" y="267.1">USB_D-</text>
<text x="200.5" y="269.7">15K 1% 0402</text>
<text x="212" y="267.1">R1</text>
<text x="239.4" y="268.3">40</text>
<text x="240.2" y="265.8">41</text>
<text x="251.3" y="266.5">I2C_SDA</text>
<text x="251.3" y="269">I2C_SCL</text>
<text x="48.6" y="274.8">GND</text>
<text x="55.7" y="270.9">4</text>
<text x="55.7" y="273.4">5</text>
<text x="66.5" y="271">USB_D+</text>
<text x="215.8" y="272.9">2</text>
<text x="239.4" y="275.9">20</text>
<text x="42" y="277.9">CASE</text>
<text x="93.8" y="281.1">13K 5% 0402</text>
<text x="121.3" y="279.3">ESD9R3.3ST5G</text>
<text x="128.4" y="281.9">V11</text>
<text x="184.3" y="277.3">BG96_STATUS</text>
<text x="189.7" y="279.8">NETLIGHT</text>
<text x="240.2" y="278.5">21</text>
<text x="240.2" y="281">19</text>
<text x="251.3" y="279.2">NETLIGHT</text>
<text x="251.3" y="281.7">AP_READY</text>
<text x="251.3" y="276.7">STATUS</text>
<text x="64.9" y="287.5">VDD_EXT_1V8/3V0</text>
<text x="96.7" y="286.3">1</text>
<text x="99.5" y="283.8">R19</text>
<text x="106.6" y="286.3">2</text>
<text x="124.4" y="285.7">2</text>
<text x="134.2" y="285.7">1</text>
<text x="189" y="286.2">PAD1 CIRCLE</text>
<text x="200.6" y="283.8">A1</text>
<text x="210.1" y="283.6">1</text>
<text x="240.2" y="283.6">18</text>
<text x="251.3" y="284.3">W_DISABLE</text>
<text x="106.5" y="293.8">J1</text>
<text x="112.2" y="291.3">1</text>
<text x="239.4" y="291.2">24</text>
<text x="241.1" y="293.7">2</text>
<text x="251.3" y="291.9">ADC0</text>
<text x="88.1" y="297">JUMPER 3PIN SMD</text>
<text x="110.9" y="295.1">2</text>
<text x="111.6" y="298.9">3</text>
<text x="141.3" y="295.1">USB_BOOT</text>
<text x="251.3" y="294.4">ADC1</text>
<text x="396.9" y="296.4">26/09/2017</text>
<text x="425.6" y="296.4">4/6</text>
</g>
<g font-size="2.1">
<text x="333.2" y="296.3">RSR CODE</text>
<text x="333.2" y="299.4">COMPANY NAME</text>
<text x="370.6" y="296.3">REV.</text>
<text x="387.1" y="296.3">DATE</text>
<text x="413.8" y="296.3">SHEET</text>
<text x="370.6" y="301.3">TITLE</text>
<text x="391.6" y="305.1">BOARD NAME</text>
</g>
<g font-size="1.7">
<text x="265.9" y="36.1">[V_NOM: 3V8]</text>
<text x="265.9" y="43.7">[V_NOM: 3V8]</text>
<text x="261.4" y="174.6">[1V8 LVL]</text>
<text x="269" y="196.1">[1V8/3V3 LVL]</text>
<text x="366.5" y="195.9" transform="rotate(-90 366.5 195.9)">SMA CONNECTOR</text>
<text x="269" y="212">[5V COMPLIANT]</text>
<text x="266.2" y="220.4">[1V8 LVL]</text>
<text x="269" y="230.8">[1V8 LVL]</text>
<text x="269.4" y="244.5">[1V8 LVL]</text>
<text x="276.4" y="253.4">[1V8 LVL]</text>
<text x="260.5" y="261">[1V8 LVL]</text>
<text x="39.1" y="269">MICRO</text>
<text x="266.5" y="268">[ EXT PULL-UP ]</text>
<text x="269.4" y="265.7">1V8 LVL</text>
<text x="268.3" y="270.2">REQUIRED</text>
<text x="36.9" y="281.6" transform="rotate(-90 36.9 281.6)">11</text>
<text x="42" y="281.6" transform="rotate(-90 42 281.6)">9</text>
<text x="44.5" y="281.6" transform="rotate(-90 44.5 281.6)">8</text>
<text x="49.6" y="281.6" transform="rotate(-90 49.6 281.6)">7</text>
<text x="52.1" y="281.6" transform="rotate(-90 52.1 281.6)">6</text>
<text x="268.8" y="280.4">[1V8 LVL]</text>
<text x="39.4" y="282.2" transform="rotate(-90 39.4 282.2)">10</text>
<text x="265" y="292.8">0.3V TO VBATT_BB</text>
</g>
</svg>
